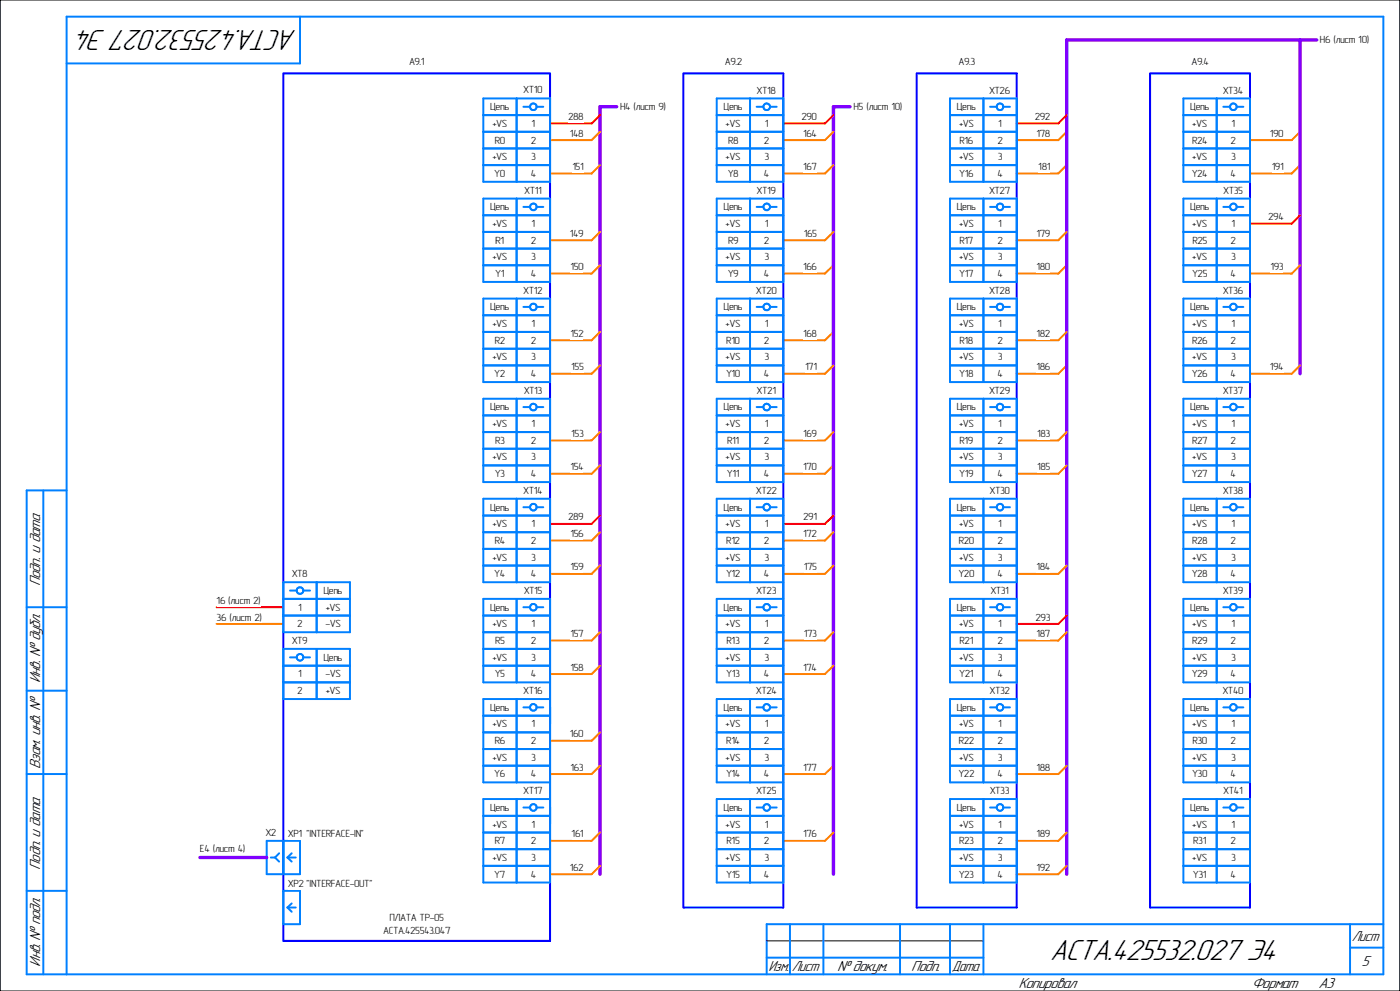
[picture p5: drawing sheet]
<svg xmlns="http://www.w3.org/2000/svg" width="420mm" height="297mm" viewBox="0 0 420 297" stroke-linecap="round" stroke-linejoin="round" font-family="sans-serif">
<path d="M-.1 0v297" fill="none" stroke="#000" stroke-width=".3"/>
<g fill="none" stroke="#0080ff" stroke-width=".59">
<path d="M145 29.5h20v25h-20zM145 34.5h20M145 39.5h20M155 29.5v25M157 32h2M161 32h2M215 29.5h20v25h-20zM215 34.5h20M215 39.5h20M225 29.5v25M227 32h2M231 32h2"/>
<path d="M285 34.5h20M285 29.5h20v25h-20zM285 39.5h20M295 29.5v25M297 32h2M301 32h2M355 34.5h20M355 29.5h20v25h-20zM355 39.5h20M365 29.5v25M367 32h2M371 32h2"/>
<path d="M145 59.5h20v25h-20zM145 44.5h20M145 49.5h20M155 59.5v25M215 59.5h20v25h-20zM215 44.5h20M215 49.5h20M225 59.5v25M285 59.5h20v25h-20zM285 44.5h20M285 49.5h20M295 59.5v25"/>
<path d="M355 59.5h20v25h-20zM355 44.5h20M355 49.5h20M365 59.5v25M145 64.5h20M145 69.5h20M145 74.5h20M145 79.5h20M157 62h2M161 62h2M215 64.5h20M215 69.5h20"/>
<path d="M215 74.5h20M215 79.5h20M227 62h2M231 62h2M285 64.5h20M285 69.5h20M285 74.5h20M285 79.5h20M297 62h2M301 62h2M355 64.5h20M355 69.5h20"/>
<path d="M355 74.5h20M355 79.5h20M367 62h2M371 62h2M145 89.5h20v25h-20zM145 94.5h20M145 99.5h20M155 89.5v25M157 92h2M161 92h2M215 89.5h20v25h-20zM215 94.5h20"/>
<path d="M215 99.5h20M225 89.5v25M227 92h2M231 92h2M285 94.5h20M285 89.5h20v25h-20zM285 99.5h20M295 89.5v25M297 92h2M301 92h2M355 94.5h20M355 89.5h20v25h-20z"/>
<path d="M355 99.5h20M365 89.5v25M367 92h2M371 92h2M145 119.5h20v25h-20zM145 104.5h20M145 109.5h20M155 119.5v25M215 119.5h20v25h-20zM215 104.5h20M215 109.5h20M225 119.5v25"/>
<path d="M285 119.5h20v25h-20zM285 104.5h20M285 109.5h20M295 119.5v25M355 119.5h20v25h-20zM355 104.5h20M355 109.5h20M365 119.5v25M145 124.5h20M145 129.5h20M145 134.5h20M145 139.5h20"/>
<path d="M157 122h2M161 122h2M215 124.5h20M215 129.5h20M215 134.5h20M215 139.5h20M227 122h2M231 122h2M285 124.5h20M285 129.5h20M285 134.5h20M285 139.5h20"/>
<path d="M297 122h2M301 122h2M355 124.5h20M355 129.5h20M355 134.5h20M355 139.5h20M367 122h2M371 122h2M145 149.5h20v25h-20zM145 154.5h20M145 159.5h20M155 149.5v25"/>
<path d="M157 152h2M161 152h2M215 154.5h20M215 159.5h20M225 149.5v25M227 152h2M231 152h2M285 154.5h20M285 149.5h20v25h-20zM285 159.5h20M295 149.5v25M297 152h2"/>
<path d="M301 152h2M355 154.5h20M355 149.5h20v25h-20zM355 159.5h20M365 149.5v25M367 152h2M371 152h2M85 174.5h20v15h-20zM85 179.5h20M87 177h2M91 177h2M95 174.5v15"/>
<path d="M145 164.5h20M145 169.5h20M155 179.5v25M215 164.5h20M215 169.5h20M225 179.5v25M235 174.5h-20v-25h20v115h-20v-25h20M235 179.5h-20v25h20M285 179.5h20v25h-20zM285 164.5h20M285 169.5h20M295 179.5v25"/>
<path d="M355 179.5h20v25h-20zM355 164.5h20M355 169.5h20M365 179.5v25M85 194.5h20v15h-20zM85 184.5h20M85 199.5h20M87 197h2M91 197h2M95 194.5v15M145 184.5h20M145 189.5h20"/>
<path d="M145 194.5h20M145 199.5h20M157 182h2M161 182h2M215 184.5h20M215 189.5h20M215 194.5h20M215 199.5h20M227 182h2M231 182h2M285 184.5h20M285 189.5h20"/>
<path d="M285 194.5h20M285 199.5h20M297 182h2M301 182h2M355 184.5h20M355 189.5h20M355 194.5h20M355 199.5h20M367 182h2M371 182h2M85 204.5h20M145 214.5h20"/>
<path d="M145 219.5h20M155 209.5v25M157 212h2M161 212h2M165 204.5h-20v-25h20v85h-20v-25h20M165 209.5h-20v25h20M215 214.5h20M215 219.5h20M225 209.5v25M227 212h2M231 212h2M235 209.5h-20v25h20"/>
<path d="M285 214.5h20M285 209.5h20v25h-20zM285 219.5h20M295 209.5v25M297 212h2M301 212h2M355 214.5h20M355 209.5h20v25h-20zM355 219.5h20M365 209.5v25M367 212h2M371 212h2"/>
<path d="M145 224.5h20M145 229.5h20M155 239.5v25M215 224.5h20M215 229.5h20M225 239.5v25M285 239.5h20v25h-20zM285 224.5h20M285 229.5h20M295 239.5v25M355 239.5h20v25h-20zM355 224.5h20"/>
<path d="M355 229.5h20M365 239.5v25M80 252h10v10h-10zM81.2 257h1.3M82.5 257l1.2 1.2M83.7 255.7l-1.2 1.3M85 252v10M86.2 257h2.5M86.2 257l1.3 1.2M87.5 255.7l-1.3 1.3M145 244.5h20M145 249.5h20"/>
<path d="M145 254.5h20M145 259.5h20M157 242h2M161 242h2M215 244.5h20M215 249.5h20M215 254.5h20M215 259.5h20M227 242h2M231 242h2M285 244.5h20M285 249.5h20"/>
<path d="M285 254.5h20M285 259.5h20M297 242h2M301 242h2M355 244.5h20M355 249.5h20M355 254.5h20M355 259.5h20M367 242h2M371 242h2M85 267h5v10h-5zM86.2 272l1.3 1.3"/>
<path d="M86.2 272h2.5M87.5 270.8l-1.3 1.2"/>
<circle cx="160" cy="32" r="1.01"/>
<circle cx="230" cy="32" r="1.01"/>
<circle cx="300" cy="32" r="1.01"/>
<circle cx="370" cy="32" r="1.01"/>
<circle cx="160" cy="62" r="1"/>
<circle cx="230" cy="62" r="1"/>
<circle cx="300" cy="62" r="1"/>
<circle cx="370" cy="62" r="1"/>
<circle cx="160" cy="92" r="1.01"/>
<circle cx="230" cy="92" r="1.01"/>
<circle cx="300" cy="92" r="1.01"/>
<circle cx="370" cy="92" r="1.01"/>
<circle cx="160" cy="122" r="1.01"/>
<circle cx="230" cy="122" r="1.01"/>
<circle cx="300" cy="122" r="1.01"/>
<circle cx="370" cy="122" r="1.01"/>
<circle cx="160" cy="152" r="1"/>
<circle cx="230" cy="152" r="1"/>
<circle cx="300" cy="152" r="1"/>
<circle cx="370" cy="152" r="1"/>
<circle cx="90" cy="177" r="1.01"/>
<circle cx="90" cy="197" r="1"/>
<circle cx="160" cy="182" r="1.01"/>
<circle cx="230" cy="182" r="1.01"/>
<circle cx="300" cy="182" r="1.01"/>
<circle cx="370" cy="182" r="1.01"/>
<circle cx="160" cy="212" r="1.01"/>
<circle cx="230" cy="212" r="1.01"/>
<circle cx="300" cy="212" r="1.01"/>
<circle cx="370" cy="212" r="1.01"/>
<circle cx="160" cy="242" r="1"/>
<circle cx="230" cy="242" r="1"/>
<circle cx="300" cy="242" r="1"/>
<circle cx="370" cy="242" r="1"/>
</g>
<path d="M390 12v100M395 12h-75v250M185 32h-5v230M255 32h-5v230M60 257h20" fill="none" stroke="#8000ff" stroke-width="1"/>
<path d="M180 34.5l-2.5 2.5h-12.5M250 34.5l-2.5 2.5h-12.5M320 34.5l-2.5 2.5h-12.5M390 64.5l-2.5 2.5h-12.5M180 154.5l-2.5 2.5h-12.5M250 154.5l-2.5 2.5h-12.5M65 182h20M320 184.5l-2.5 2.5h-12.5" fill="none" stroke="#f00" stroke-width=".59"/>
<g fill="none" stroke="#ff8000" stroke-width=".59">
<path d="M180 39.5l-2.5 2.5h-12.5M250 39.5l-2.5 2.5h-12.5M320 39.5l-2.5 2.5h-12.5M390 39.5l-2.5 2.5h-12.5M180 49.5l-2.5 2.5h-12.5M250 49.5l-2.5 2.5h-12.5M320 49.5l-2.5 2.5h-12.5M390 49.5l-2.5 2.5h-12.5M180 79.5l-2.5 2.5h-12.5M180 69.5l-2.5 2.5h-12.5M250 79.5l-2.5 2.5h-12.5M250 69.5l-2.5 2.5h-12.5"/>
<path d="M320 79.5l-2.5 2.5h-12.5M320 69.5l-2.5 2.5h-12.5M390 79.5l-2.5 2.5h-12.5M180 99.5l-2.5 2.5h-12.5M250 99.5l-2.5 2.5h-12.5M320 99.5l-2.5 2.5h-12.5M180 109.5l-2.5 2.5h-12.5M250 109.5l-2.5 2.5h-12.5M320 109.5l-2.5 2.5h-12.5M390 109.5l-2.5 2.5h-12.5M180 139.5l-2.5 2.5h-12.5M180 129.5l-2.5 2.5h-12.5"/>
<path d="M250 139.5l-2.5 2.5h-12.5M250 129.5l-2.5 2.5h-12.5M320 139.5l-2.5 2.5h-12.5M320 129.5l-2.5 2.5h-12.5M180 159.5l-2.5 2.5h-12.5M250 159.5l-2.5 2.5h-12.5M180 169.5l-2.5 2.5h-12.5M250 169.5l-2.5 2.5h-12.5M320 169.5l-2.5 2.5h-12.5M65 187h20M180 189.5l-2.5 2.5h-12.5M180 199.5l-2.5 2.5h-12.5"/>
<path d="M250 199.5l-2.5 2.5h-12.5M250 189.5l-2.5 2.5h-12.5M320 189.5l-2.5 2.5h-12.5M180 219.5l-2.5 2.5h-12.5M180 229.5l-2.5 2.5h-12.5M250 229.5l-2.5 2.5h-12.5M320 229.5l-2.5 2.5h-12.5M180 249.5l-2.5 2.5h-12.5M180 259.5l-2.5 2.5h-12.5M250 249.5l-2.5 2.5h-12.5M320 249.5l-2.5 2.5h-12.5M320 259.5l-2.5 2.5h-12.5"/>
</g>
<path d="M85 22h80v260h-80zM205 22h30v250h-30zM275 22h30v250h-30zM345 22h30v250h-30z" fill="none" stroke="#00f" stroke-width=".59"/>
<g fill="#fff">
<path d="M217.5 17.1h5v3.1h-5z"/>
<path d="M122.7 17.1h4.6v3.1h-4.6z"/>
<path d="M287.6 17.1h4.8v3.1h-4.8z"/>
<path d="M357.5 17.1h5v3.1h-5z"/>
<path d="M60 253.2h13.5v3h-13.5z"/>
<path d="M79.6 247.7h3.4v3.5h-3.4z"/>
<path d="M65 178.6h13.1v3.1h-13.1z"/>
<path d="M65 183.6h13.5v3h-13.5z"/>
<path d="M170.4 33.7h4.6v3h-4.6z"/>
<path d="M171 38.7h4v3h-4z"/>
<path d="M186 30.6h13.7v3.1h-13.7z"/>
<path d="M241 78.6h4v3.1h-4z"/>
<path d="M241 98.6h4v3h-4z"/>
<path d="M241 138.6h4v3h-4z"/>
<path d="M256.1 30.6h14.5v3.1h-14.5z"/>
<path d="M241 228.6h4v3h-4z"/>
<path d="M311 38.7h4v3h-4z"/>
<path d="M311.5 48.6h3.5v3h-3.5z"/>
<path d="M311 78.6h4v3.1h-4z"/>
<path d="M311 108.6h4v3h-4z"/>
<path d="M241 198.6h4v3h-4z"/>
<path d="M241.2 168.6h3.8v3.1h-3.8z"/>
<path d="M241 248.6h4v3h-4z"/>
<path d="M381.5 48.6h3.5v3h-3.5z"/>
<path d="M381 38.7h4v3h-4z"/>
<path d="M381.2 78.6h3.8v3.1h-3.8z"/>
<path d="M381 108.6h4v3h-4z"/>
<path d="M311 168.6h4v3.1h-4z"/>
<path d="M311 188.6h4v3h-4z"/>
<path d="M311 228.6h4v3h-4z"/>
<path d="M311 248.6h4v3h-4z"/>
<path d="M311 258.6h4v3.1h-4z"/>
<path d="M171.7 48.6h3.3v3h-3.3z"/>
<path d="M171 68.6h4v3h-4z"/>
<path d="M171.2 78.6h3.8v3.1h-3.8z"/>
<path d="M171.2 98.6h3.8v3h-3.8z"/>
<path d="M171.4 108.6h3.6v3h-3.6z"/>
<path d="M171.4 128.7h3.6v3h-3.6z"/>
<path d="M171.2 138.6h3.8v3h-3.8z"/>
<path d="M171.2 158.6h3.8v3h-3.8z"/>
<path d="M171.2 168.6h3.8v3.1h-3.8z"/>
<path d="M171.2 188.6h3.8v3h-3.8z"/>
<path d="M171.2 198.6h3.8v3h-3.8z"/>
<path d="M171 218.7h4v3h-4z"/>
<path d="M171.2 228.6h3.8v3h-3.8z"/>
<path d="M171.5 248.6h3.5v3h-3.5z"/>
<path d="M171 258.6h4v3.1h-4z"/>
<path d="M241.2 68.6h3.8v3h-3.8z"/>
<path d="M241 48.6h4v3h-4z"/>
<path d="M241 38.7h4v3h-4z"/>
<path d="M241.5 108.6h3.5v3h-3.5z"/>
<path d="M241 128.7h4v3h-4z"/>
<path d="M241 158.6h4v3h-4z"/>
<path d="M241.2 188.6h3.8v3h-3.8z"/>
<path d="M311 68.6h4v3h-4z"/>
<path d="M311 98.6h4v3h-4z"/>
<path d="M311.1 128.7h3.9v3h-3.9z"/>
<path d="M311.1 138.6h3.9v3h-3.9z"/>
<path d="M396 10.6h14.7v3h-14.7z"/>
<path d="M227 25.2h6v3.6h-6z"/>
<path d="M227 55.2h6v3.6h-6z"/>
<path d="M226.7 85.2h6.6v3.6h-6.6z"/>
<path d="M227 115.2h6v3.6h-6z"/>
<path d="M226.7 145.2h6.6v3.6h-6.6z"/>
<path d="M226.8 175.2h6.4v3.6h-6.4z"/>
<path d="M226.7 205.2h6.6v3.6h-6.6z"/>
<path d="M226.8 235.2h6.4v3.6h-6.4z"/>
<path d="M217 240.2h6v3.6h-6z"/>
<path d="M217.7 245.2h4.6v3.6h-4.6z"/>
<path d="M218 250.2h4v3.6h-4z"/>
<path d="M229.5 245.2h1v3.6h-1z"/>
<path d="M229.2 250.2h1.6v3.6h-1.6z"/>
<path d="M229.3 255.2h1.4v3.6h-1.4z"/>
<path d="M229.2 260.2h1.6v3.6h-1.6z"/>
<path d="M217.9 260.2h4.2v3.6h-4.2z"/>
<path d="M217.7 255.2h4.6v3.6h-4.6z"/>
<path d="M217 210.2h6v3.6h-6z"/>
<path d="M217.7 215.2h4.6v3.6h-4.6z"/>
<path d="M217.9 220.2h4.2v3.6h-4.2z"/>
<path d="M229.5 215.2h1v3.6h-1z"/>
<path d="M229.2 220.2h1.6v3.6h-1.6z"/>
<path d="M229.3 225.2h1.4v3.6h-1.4z"/>
<path d="M229.2 230.2h1.6v3.6h-1.6z"/>
<path d="M217.8 230.2h4.4v3.6h-4.4z"/>
<path d="M217.7 225.2h4.6v3.6h-4.6z"/>
<path d="M217 180.2h6v3.6h-6z"/>
<path d="M217.7 185.2h4.6v3.6h-4.6z"/>
<path d="M218 190.2h4v3.6h-4z"/>
<path d="M229.5 185.2h1v3.6h-1z"/>
<path d="M229.2 190.2h1.6v3.6h-1.6z"/>
<path d="M229.3 195.2h1.4v3.6h-1.4z"/>
<path d="M229.2 200.2h1.6v3.6h-1.6z"/>
<path d="M217.9 200.2h4.2v3.6h-4.2z"/>
<path d="M217.7 195.2h4.6v3.6h-4.6z"/>
<path d="M217 150.2h6v3.6h-6z"/>
<path d="M217.7 155.2h4.6v3.6h-4.6z"/>
<path d="M217.9 160.2h4.2v3.6h-4.2z"/>
<path d="M229.5 155.2h1v3.6h-1z"/>
<path d="M229.2 160.2h1.6v3.6h-1.6z"/>
<path d="M229.3 165.2h1.4v3.6h-1.4z"/>
<path d="M229.2 170.2h1.6v3.6h-1.6z"/>
<path d="M217.8 170.2h4.4v3.6h-4.4z"/>
<path d="M217.7 165.2h4.6v3.6h-4.6z"/>
<path d="M217 120.2h6v3.6h-6z"/>
<path d="M217.7 125.2h4.6v3.6h-4.6z"/>
<path d="M218.1 130.2h3.8v3.6h-3.8z"/>
<path d="M229.5 125.2h1v3.6h-1z"/>
<path d="M229.2 130.2h1.6v3.6h-1.6z"/>
<path d="M229.3 135.2h1.4v3.6h-1.4z"/>
<path d="M229.2 140.2h1.6v3.6h-1.6z"/>
<path d="M218.1 140.2h3.9v3.6h-3.9z"/>
<path d="M217.7 135.2h4.6v3.6h-4.6z"/>
<path d="M217 90.2h6v3.6h-6z"/>
<path d="M217.7 95.2h4.6v3.6h-4.6z"/>
<path d="M217.9 100.2h4.2v3.6h-4.2z"/>
<path d="M229.5 95.2h1v3.6h-1z"/>
<path d="M229.2 100.2h1.6v3.6h-1.6z"/>
<path d="M229.3 105.2h1.4v3.6h-1.4z"/>
<path d="M229.2 110.2h1.6v3.6h-1.6z"/>
<path d="M217.8 110.2h4.4v3.6h-4.4z"/>
<path d="M217.7 105.2h4.6v3.6h-4.6z"/>
<path d="M217 60.2h6v3.6h-6z"/>
<path d="M217.7 65.2h4.6v3.6h-4.6z"/>
<path d="M218.4 70.2h3.2v3.6h-3.2z"/>
<path d="M229.5 65.2h1v3.6h-1z"/>
<path d="M229.2 70.2h1.6v3.6h-1.6z"/>
<path d="M229.3 75.2h1.4v3.6h-1.4z"/>
<path d="M229.2 80.2h1.6v3.6h-1.6z"/>
<path d="M218.3 80.2h3.4v3.6h-3.4z"/>
<path d="M217.7 75.2h4.6v3.6h-4.6z"/>
<path d="M217 30.2h6v3.6h-6z"/>
<path d="M217.7 35.2h4.6v3.6h-4.6z"/>
<path d="M218.4 40.2h3.2v3.6h-3.2z"/>
<path d="M229.5 35.2h1v3.6h-1z"/>
<path d="M229.2 40.2h1.6v3.6h-1.6z"/>
<path d="M229.3 45.2h1.4v3.6h-1.4z"/>
<path d="M229.2 50.2h1.6v3.6h-1.6z"/>
<path d="M218.3 50.2h3.4v3.6h-3.4z"/>
<path d="M217.7 45.2h4.6v3.6h-4.6z"/>
<path d="M116.9 273.6h16.2v3h-16.2z"/>
<path d="M115 277.7h20v3h-20z"/>
<path d="M157 25.2h6v3.5h-6z"/>
<path d="M157.3 55.2h5.4v3.6h-5.4z"/>
<path d="M157 85.2h6v3.6h-6z"/>
<path d="M157.1 115.2h5.8v3.6h-5.8z"/>
<path d="M157 145.2h6v3.6h-6z"/>
<path d="M157 235.2h6v3.6h-6z"/>
<path d="M157 205.2h6v3.6h-6z"/>
<path d="M157.1 175.2h5.8v3.6h-5.8z"/>
<path d="M147 240.2h6v3.6h-6z"/>
<path d="M147.7 245.2h4.6v3.6h-4.6z"/>
<path d="M148.4 250.2h3.2v3.6h-3.2z"/>
<path d="M159.5 245.2h1v3.6h-1z"/>
<path d="M159.2 250.2h1.6v3.6h-1.6z"/>
<path d="M159.3 255.2h1.4v3.6h-1.4z"/>
<path d="M159.2 260.2h1.6v3.6h-1.6z"/>
<path d="M148.3 260.2h3.4v3.6h-3.4z"/>
<path d="M147.7 255.2h4.6v3.6h-4.6z"/>
<path d="M147 210.2h6v3.6h-6z"/>
<path d="M147.7 215.2h4.6v3.6h-4.6z"/>
<path d="M148.4 220.2h3.2v3.6h-3.2z"/>
<path d="M159.5 215.2h1v3.6h-1z"/>
<path d="M159.2 220.2h1.6v3.6h-1.6z"/>
<path d="M159.3 225.2h1.4v3.6h-1.4z"/>
<path d="M159.2 230.2h1.6v3.6h-1.6z"/>
<path d="M148.3 230.2h3.4v3.6h-3.4z"/>
<path d="M147.7 225.2h4.6v3.6h-4.6z"/>
<path d="M147 180.2h6v3.6h-6z"/>
<path d="M147.7 185.2h4.6v3.6h-4.6z"/>
<path d="M148.5 190.2h3v3.6h-3z"/>
<path d="M159.5 185.2h1v3.6h-1z"/>
<path d="M159.2 190.2h1.6v3.6h-1.6z"/>
<path d="M159.3 195.2h1.4v3.6h-1.4z"/>
<path d="M159.2 200.2h1.6v3.6h-1.6z"/>
<path d="M148.4 200.2h3.2v3.6h-3.2z"/>
<path d="M147.7 195.2h4.6v3.6h-4.6z"/>
<path d="M147 150.2h6v3.6h-6z"/>
<path d="M147.7 155.2h4.6v3.6h-4.6z"/>
<path d="M148.4 160.2h3.2v3.6h-3.2z"/>
<path d="M159.5 155.2h1v3.6h-1z"/>
<path d="M159.2 160.2h1.6v3.6h-1.6z"/>
<path d="M159.3 165.2h1.4v3.6h-1.4z"/>
<path d="M159.2 170.2h1.6v3.6h-1.6z"/>
<path d="M148.3 170.2h3.4v3.6h-3.4z"/>
<path d="M147.7 165.2h4.6v3.6h-4.6z"/>
<path d="M147 120.2h6v3.6h-6z"/>
<path d="M147.7 125.2h4.6v3.6h-4.6z"/>
<path d="M148.5 130.2h3v3.6h-3z"/>
<path d="M159.5 125.2h1v3.6h-1z"/>
<path d="M159.2 130.2h1.6v3.6h-1.6z"/>
<path d="M159.3 135.2h1.4v3.6h-1.4z"/>
<path d="M159.2 140.2h1.6v3.6h-1.6z"/>
<path d="M148.4 140.2h3.2v3.6h-3.2z"/>
<path d="M147.7 135.2h4.6v3.6h-4.6z"/>
<path d="M147 90.2h6v3.6h-6z"/>
<path d="M147.7 95.2h4.6v3.6h-4.6z"/>
<path d="M148.4 100.2h3.2v3.6h-3.2z"/>
<path d="M159.5 95.2h1v3.6h-1z"/>
<path d="M159.2 100.2h1.6v3.6h-1.6z"/>
<path d="M159.3 105.2h1.4v3.6h-1.4z"/>
<path d="M159.2 110.2h1.6v3.6h-1.6z"/>
<path d="M148.3 110.2h3.4v3.6h-3.4z"/>
<path d="M147.7 105.2h4.6v3.6h-4.6z"/>
<path d="M147 60.2h6v3.6h-6z"/>
<path d="M147.7 65.2h4.6v3.6h-4.6z"/>
<path d="M148.7 70.2h2.6v3.6h-2.6z"/>
<path d="M159.5 65.2h1v3.6h-1z"/>
<path d="M159.2 70.2h1.6v3.6h-1.6z"/>
<path d="M159.3 75.2h1.4v3.6h-1.4z"/>
<path d="M159.2 80.2h1.6v3.6h-1.6z"/>
<path d="M148.6 80.2h2.8v3.6h-2.8z"/>
<path d="M147.7 75.2h4.6v3.6h-4.6z"/>
<path d="M147 30.2h6v3.6h-6z"/>
<path d="M147.7 35.2h4.6v3.6h-4.6z"/>
<path d="M148.4 40.2h3.2v3.6h-3.2z"/>
<path d="M159.5 35.2h1v3.6h-1z"/>
<path d="M159.2 40.2h1.6v3.6h-1.6z"/>
<path d="M159.3 45.2h1.4v3.6h-1.4z"/>
<path d="M159.2 50.2h1.6v3.6h-1.6z"/>
<path d="M148.3 50.2h3.4v3.6h-3.4z"/>
<path d="M147.7 45.2h4.6v3.6h-4.6z"/>
<path d="M86.4 248.6h4.2v3h-4.2z"/>
<path d="M87.5 170.2h5v3.6h-5z"/>
<path d="M87.5 190.2h5v3.6h-5z"/>
<path d="M97 175.2h6v3.6h-6z"/>
<path d="M97.7 180.2h4.6v3.6h-4.6z"/>
<path d="M97.6 185.2h4.8v3.6h-4.8z"/>
<path d="M89.2 185.2h1.6v3.6h-1.6z"/>
<path d="M89.5 180.2h1v3.6h-1z"/>
<path d="M97 195.2h6v3.6h-6z"/>
<path d="M97.6 200.2h4.8v3.6h-4.8z"/>
<path d="M97.7 205.2h4.6v3.6h-4.6z"/>
<path d="M89.2 205.2h1.6v3.6h-1.6z"/>
<path d="M89.5 200.2h1v3.6h-1z"/>
<path d="M92 263.7h19.6v3h-19.6z"/>
<path d="M86.4 263.7h4.7v3h-4.7z"/>
<path d="M92 248.6h17.1v3h-17.1z"/>
<path d="M357 30.2h6v3.6h-6z"/>
<path d="M357.7 35.2h4.6v3.6h-4.6z"/>
<path d="M357.6 40.2h4.8v3.6h-4.8z"/>
<path d="M369.5 35.2h1v3.6h-1z"/>
<path d="M369.2 40.2h1.6v3.6h-1.6z"/>
<path d="M369.3 45.2h1.4v3.6h-1.4z"/>
<path d="M369.2 50.2h1.6v3.6h-1.6z"/>
<path d="M357.5 50.2h5v3.6h-5z"/>
<path d="M357.7 45.2h4.6v3.6h-4.6z"/>
<path d="M357 60.2h6v3.6h-6z"/>
<path d="M357.7 65.2h4.6v3.6h-4.6z"/>
<path d="M357.7 70.2h4.6v3.6h-4.6z"/>
<path d="M369.5 65.2h1v3.6h-1z"/>
<path d="M369.2 70.2h1.6v3.6h-1.6z"/>
<path d="M369.3 75.2h1.4v3.6h-1.4z"/>
<path d="M369.2 80.2h1.6v3.6h-1.6z"/>
<path d="M357.6 80.2h4.8v3.6h-4.8z"/>
<path d="M357.7 75.2h4.6v3.6h-4.6z"/>
<path d="M357 90.2h6v3.6h-6z"/>
<path d="M357.7 95.2h4.6v3.6h-4.6z"/>
<path d="M357.6 100.2h4.8v3.6h-4.8z"/>
<path d="M369.5 95.2h1v3.6h-1z"/>
<path d="M369.2 100.2h1.6v3.6h-1.6z"/>
<path d="M369.3 105.2h1.4v3.6h-1.4z"/>
<path d="M369.2 110.2h1.6v3.6h-1.6z"/>
<path d="M357.5 110.2h5v3.6h-5z"/>
<path d="M357.7 105.2h4.6v3.6h-4.6z"/>
<path d="M357 120.2h6v3.6h-6z"/>
<path d="M357.7 125.2h4.6v3.6h-4.6z"/>
<path d="M357.6 130.2h4.8v3.6h-4.8z"/>
<path d="M369.5 125.2h1v3.6h-1z"/>
<path d="M369.2 130.2h1.6v3.6h-1.6z"/>
<path d="M369.3 135.2h1.4v3.6h-1.4z"/>
<path d="M369.2 140.2h1.6v3.6h-1.6z"/>
<path d="M357.5 140.2h5v3.6h-5z"/>
<path d="M357.7 135.2h4.6v3.6h-4.6z"/>
<path d="M357 150.2h6v3.6h-6z"/>
<path d="M357.7 155.2h4.6v3.6h-4.6z"/>
<path d="M357.6 160.2h4.8v3.6h-4.8z"/>
<path d="M369.5 155.2h1v3.6h-1z"/>
<path d="M369.2 160.2h1.6v3.6h-1.6z"/>
<path d="M369.3 165.2h1.4v3.6h-1.4z"/>
<path d="M369.2 170.2h1.6v3.6h-1.6z"/>
<path d="M357.5 170.2h5v3.6h-5z"/>
<path d="M357.7 165.2h4.6v3.6h-4.6z"/>
<path d="M357 180.2h6v3.6h-6z"/>
<path d="M357.7 185.2h4.6v3.6h-4.6z"/>
<path d="M357.6 190.2h4.8v3.6h-4.8z"/>
<path d="M369.5 185.2h1v3.6h-1z"/>
<path d="M369.2 190.2h1.6v3.6h-1.6z"/>
<path d="M369.3 195.2h1.4v3.6h-1.4z"/>
<path d="M369.2 200.2h1.6v3.6h-1.6z"/>
<path d="M357.5 200.2h5v3.6h-5z"/>
<path d="M357.7 195.2h4.6v3.6h-4.6z"/>
<path d="M357 210.2h6v3.6h-6z"/>
<path d="M357.7 215.2h4.6v3.6h-4.6z"/>
<path d="M357.7 220.2h4.6v3.6h-4.6z"/>
<path d="M369.5 215.2h1v3.6h-1z"/>
<path d="M369.2 220.2h1.6v3.6h-1.6z"/>
<path d="M369.3 225.2h1.4v3.6h-1.4z"/>
<path d="M369.2 230.2h1.6v3.6h-1.6z"/>
<path d="M357.6 230.2h4.8v3.6h-4.8z"/>
<path d="M357.7 225.2h4.6v3.6h-4.6z"/>
<path d="M357 240.2h6v3.6h-6z"/>
<path d="M357.7 245.2h4.6v3.6h-4.6z"/>
<path d="M358 250.2h4v3.6h-4z"/>
<path d="M369.5 245.2h1v3.6h-1z"/>
<path d="M369.2 250.2h1.6v3.6h-1.6z"/>
<path d="M369.3 255.2h1.4v3.6h-1.4z"/>
<path d="M369.2 260.2h1.6v3.6h-1.6z"/>
<path d="M357.9 260.2h4.2v3.6h-4.2z"/>
<path d="M357.7 255.2h4.6v3.6h-4.6z"/>
<path d="M366.8 25.2h6.4v3.6h-6.4z"/>
<path d="M366.9 55.2h6.2v3.6h-6.2z"/>
<path d="M366.8 85.2h6.4v3.6h-6.4z"/>
<path d="M366.8 115.2h6.4v3.6h-6.4z"/>
<path d="M366.8 145.2h6.4v3.6h-6.4z"/>
<path d="M366.8 175.2h6.4v3.6h-6.4z"/>
<path d="M366.7 205.2h6.6v3.6h-6.6z"/>
<path d="M367 235.2h6v3.6h-6z"/>
<path d="M287 30.2h6v3.6h-6z"/>
<path d="M287.7 35.2h4.6v3.6h-4.6z"/>
<path d="M287.9 40.2h4.2v3.6h-4.2z"/>
<path d="M299.5 35.2h1v3.6h-1z"/>
<path d="M299.2 40.2h1.6v3.6h-1.6z"/>
<path d="M299.3 45.2h1.4v3.6h-1.4z"/>
<path d="M299.2 50.2h1.6v3.6h-1.6z"/>
<path d="M287.8 50.2h4.4v3.6h-4.4z"/>
<path d="M287.7 45.2h4.6v3.6h-4.6z"/>
<path d="M287 60.2h6v3.6h-6z"/>
<path d="M287.7 65.2h4.6v3.6h-4.6z"/>
<path d="M287.9 70.2h4.2v3.6h-4.2z"/>
<path d="M299.5 65.2h1v3.6h-1z"/>
<path d="M299.2 70.2h1.6v3.6h-1.6z"/>
<path d="M299.3 75.2h1.4v3.6h-1.4z"/>
<path d="M299.2 80.2h1.6v3.6h-1.6z"/>
<path d="M287.8 80.2h4.4v3.6h-4.4z"/>
<path d="M287.7 75.2h4.6v3.6h-4.6z"/>
<path d="M287 90.2h6v3.6h-6z"/>
<path d="M287.7 95.2h4.6v3.6h-4.6z"/>
<path d="M287.9 100.2h4.2v3.6h-4.2z"/>
<path d="M299.5 95.2h1v3.6h-1z"/>
<path d="M299.2 100.2h1.6v3.6h-1.6z"/>
<path d="M299.3 105.2h1.4v3.6h-1.4z"/>
<path d="M299.2 110.2h1.6v3.6h-1.6z"/>
<path d="M287.8 110.2h4.4v3.6h-4.4z"/>
<path d="M287.7 105.2h4.6v3.6h-4.6z"/>
<path d="M287 120.2h6v3.6h-6z"/>
<path d="M287.7 125.2h4.6v3.6h-4.6z"/>
<path d="M287.9 130.2h4.2v3.6h-4.2z"/>
<path d="M299.5 125.2h1v3.6h-1z"/>
<path d="M299.2 130.2h1.6v3.6h-1.6z"/>
<path d="M299.3 135.2h1.4v3.6h-1.4z"/>
<path d="M299.2 140.2h1.6v3.6h-1.6z"/>
<path d="M287.8 140.2h4.4v3.6h-4.4z"/>
<path d="M287.7 135.2h4.6v3.6h-4.6z"/>
<path d="M287 150.2h6v3.6h-6z"/>
<path d="M287.7 155.2h4.6v3.6h-4.6z"/>
<path d="M287.6 160.2h4.8v3.6h-4.8z"/>
<path d="M299.5 155.2h1v3.6h-1z"/>
<path d="M299.2 160.2h1.6v3.6h-1.6z"/>
<path d="M299.3 165.2h1.4v3.6h-1.4z"/>
<path d="M299.2 170.2h1.6v3.6h-1.6z"/>
<path d="M287.5 170.2h5v3.6h-5z"/>
<path d="M287.7 165.2h4.6v3.6h-4.6z"/>
<path d="M287 180.2h6v3.6h-6z"/>
<path d="M287.7 185.2h4.6v3.6h-4.6z"/>
<path d="M287.9 190.2h4.2v3.6h-4.2z"/>
<path d="M299.5 185.2h1v3.6h-1z"/>
<path d="M299.2 190.2h1.6v3.6h-1.6z"/>
<path d="M299.3 195.2h1.4v3.6h-1.4z"/>
<path d="M299.2 200.2h1.6v3.6h-1.6z"/>
<path d="M287.8 200.2h4.4v3.6h-4.4z"/>
<path d="M287.7 195.2h4.6v3.6h-4.6z"/>
<path d="M287 210.2h6v3.6h-6z"/>
<path d="M287.7 215.2h4.6v3.6h-4.6z"/>
<path d="M287.6 220.2h4.8v3.6h-4.8z"/>
<path d="M299.5 215.2h1v3.6h-1z"/>
<path d="M299.2 220.2h1.6v3.6h-1.6z"/>
<path d="M299.3 225.2h1.4v3.6h-1.4z"/>
<path d="M299.2 230.2h1.6v3.6h-1.6z"/>
<path d="M287.5 230.2h5v3.6h-5z"/>
<path d="M287.7 225.2h4.6v3.6h-4.6z"/>
<path d="M287 240.2h6v3.6h-6z"/>
<path d="M287.7 245.2h4.6v3.6h-4.6z"/>
<path d="M287.7 250.2h4.6v3.6h-4.6z"/>
<path d="M299.5 245.2h1v3.6h-1z"/>
<path d="M299.2 250.2h1.6v3.6h-1.6z"/>
<path d="M299.3 255.2h1.4v3.6h-1.4z"/>
<path d="M299.2 260.2h1.6v3.6h-1.6z"/>
<path d="M287.6 260.2h4.8v3.6h-4.8z"/>
<path d="M287.7 255.2h4.6v3.6h-4.6z"/>
<path d="M296.7 25.2h6.6v3.6h-6.6z"/>
<path d="M296.7 55.2h6.6v3.6h-6.6z"/>
<path d="M296.7 85.2h6.6v3.6h-6.6z"/>
<path d="M296.7 115.2h6.6v3.6h-6.6z"/>
<path d="M296.8 145.2h6.4v3.6h-6.4z"/>
<path d="M297.1 175.2h5.8v3.6h-5.8z"/>
<path d="M296.8 205.2h6.4v3.6h-6.4z"/>
<path d="M296.9 235.2h6.2v3.6h-6.2z"/>
</g>
<path d="M420 0v297M420 0h-420v297h420M230 282h65" fill="none" stroke="#000" stroke-width=".3"/>
<g fill="none" stroke="#0080ff" stroke-width=".59">
<path d="M90 5v14h-70M13 147v145M20 147h-12v145h407v-287h-395v287M8 182h12M8 207h12M8 232h12M8 267h12M237 277v15M247 277v15M270 277v15M285 277v15M295 277v15"/>
<path d="M405 277v15M415 277h-185v15M230 287h65M405 284h10"/>
</g>
<g font-size="9.3">
<text x="88.9" y="8.9" transform="rotate(-180 88.9 8.9)">АСТА.425532.027 Э4</text>
<text x="315" y="287.6">АСТА.425532.027 Э4</text>
</g>
<g font-size="4.7">
<text x="12.1" y="175.6" transform="rotate(-90 12.1 175.6)">Подп. и дата</text>
<text x="12.1" y="204.7" transform="rotate(-90 12.1 204.7)">Инв. № дубл.</text>
<text x="12.1" y="230.4" transform="rotate(-90 12.1 230.4)">Взам. инв. №</text>
<text x="12.1" y="260.6" transform="rotate(-90 12.1 260.6)">Подп. и дата</text>
<text x="405.6" y="282.1">Лист</text>
<text x="12.1" y="289.7" transform="rotate(-90 12.1 289.7)">Инв. № подл.</text>
<text x="230.6" y="291">Изм. Лист</text>
<text x="251.1" y="291">№ докум.</text>
<text x="273.4" y="291">Подп.</text>
<text x="285.6" y="291">Дата</text>
<text x="408.4" y="289.6">5</text>
<text x="305.5" y="296">Копировал</text>
<text x="375.5" y="296">Формат</text>
<text x="395.5" y="296">A3</text>
</g>
<g font-size="3.1">
<text x="396" y="13">H6 (лист 10)</text>
<text x="122.7" y="19.5">А9.1</text>
<text x="217.5" y="19.5">А9.2</text>
<text x="287.6" y="19.5">А9.3</text>
<text x="357.4" y="19.5">А9.4</text>
<text x="157" y="28">XT10</text>
<text x="227" y="28">XT18</text>
<text x="296.7" y="28">XT26</text>
<text x="366.8" y="28">XT34</text>
<text x="147" y="33">Цепь</text>
<text x="170.4" y="36">288</text>
<text x="186" y="33">H4 (лист 9)</text>
<text x="217" y="33">Цепь</text>
<text x="240.5" y="36">290</text>
<text x="256.1" y="33">H5 (лист 10)</text>
<text x="287" y="33">Цепь</text>
<text x="310.4" y="36">292</text>
<text x="357" y="33">Цепь</text>
<text x="147.7" y="38">+VS</text>
<text x="159.5" y="38">1</text>
<text x="171" y="41">148</text>
<text x="217.7" y="38">+VS</text>
<text x="229.5" y="38">1</text>
<text x="241" y="41">164</text>
<text x="287.7" y="38">+VS</text>
<text x="299.5" y="38">1</text>
<text x="311" y="41">178</text>
<text x="357.7" y="38">+VS</text>
<text x="369.5" y="38">1</text>
<text x="381" y="41">190</text>
<text x="148.4" y="43">R0</text>
<text x="159.2" y="43">2</text>
<text x="218.4" y="43">R8</text>
<text x="229.2" y="43">2</text>
<text x="287.9" y="43">R16</text>
<text x="299.2" y="43">2</text>
<text x="357.6" y="43">R24</text>
<text x="369.2" y="43">2</text>
<text x="147.7" y="48">+VS</text>
<text x="148.3" y="53">Y0</text>
<text x="159.2" y="53">4</text>
<text x="159.3" y="48">3</text>
<text x="171.7" y="51">151</text>
<text x="217.7" y="48">+VS</text>
<text x="218.3" y="53">Y8</text>
<text x="229.2" y="53">4</text>
<text x="229.3" y="48">3</text>
<text x="241" y="51">167</text>
<text x="287.7" y="48">+VS</text>
<text x="287.8" y="53">Y16</text>
<text x="299.2" y="53">4</text>
<text x="299.3" y="48">3</text>
<text x="311.5" y="51">181</text>
<text x="357.5" y="53">Y24</text>
<text x="357.7" y="48">+VS</text>
<text x="369.2" y="53">4</text>
<text x="369.3" y="48">3</text>
<text x="381.5" y="51">191</text>
<text x="157.3" y="58">XT11</text>
<text x="227" y="58">XT19</text>
<text x="296.7" y="58">XT27</text>
<text x="366.9" y="58">XT35</text>
<text x="147" y="63">Цепь</text>
<text x="217" y="63">Цепь</text>
<text x="287" y="63">Цепь</text>
<text x="357" y="63">Цепь</text>
<text x="380.4" y="66">294</text>
<text x="147.7" y="68">+VS</text>
<text x="159.5" y="68">1</text>
<text x="171" y="71">149</text>
<text x="217.7" y="68">+VS</text>
<text x="229.5" y="68">1</text>
<text x="241.2" y="71">165</text>
<text x="287.7" y="68">+VS</text>
<text x="299.5" y="68">1</text>
<text x="311" y="71">179</text>
<text x="357.7" y="68">+VS</text>
<text x="369.5" y="68">1</text>
<text x="148.7" y="73">R1</text>
<text x="159.2" y="73">2</text>
<text x="218.4" y="73">R9</text>
<text x="229.2" y="73">2</text>
<text x="287.9" y="73">R17</text>
<text x="299.2" y="73">2</text>
<text x="357.7" y="73">R25</text>
<text x="369.2" y="73">2</text>
<text x="147.7" y="78">+VS</text>
<text x="148.6" y="83">Y1</text>
<text x="159.2" y="83">4</text>
<text x="159.3" y="78">3</text>
<text x="171.2" y="81">150</text>
<text x="217.7" y="78">+VS</text>
<text x="218.3" y="83">Y9</text>
<text x="229.2" y="83">4</text>
<text x="229.3" y="78">3</text>
<text x="241" y="81">166</text>
<text x="287.7" y="78">+VS</text>
<text x="287.8" y="83">Y17</text>
<text x="299.2" y="83">4</text>
<text x="299.3" y="78">3</text>
<text x="311" y="81">180</text>
<text x="357.6" y="83">Y25</text>
<text x="357.7" y="78">+VS</text>
<text x="369.2" y="83">4</text>
<text x="369.3" y="78">3</text>
<text x="381.2" y="81">193</text>
<text x="157" y="88">XT12</text>
<text x="226.7" y="88">XT20</text>
<text x="296.7" y="88">XT28</text>
<text x="366.8" y="88">XT36</text>
<text x="147" y="93">Цепь</text>
<text x="217" y="93">Цепь</text>
<text x="287" y="93">Цепь</text>
<text x="357" y="93">Цепь</text>
<text x="147.7" y="98">+VS</text>
<text x="159.5" y="98">1</text>
<text x="171.2" y="101">152</text>
<text x="217.7" y="98">+VS</text>
<text x="229.5" y="98">1</text>
<text x="241" y="101">168</text>
<text x="287.7" y="98">+VS</text>
<text x="299.5" y="98">1</text>
<text x="311" y="101">182</text>
<text x="357.7" y="98">+VS</text>
<text x="369.5" y="98">1</text>
<text x="148.4" y="103">R2</text>
<text x="159.2" y="103">2</text>
<text x="217.9" y="103">R10</text>
<text x="229.2" y="103">2</text>
<text x="287.9" y="103">R18</text>
<text x="299.2" y="103">2</text>
<text x="357.6" y="103">R26</text>
<text x="369.2" y="103">2</text>
<text x="147.7" y="108">+VS</text>
<text x="148.3" y="113">Y2</text>
<text x="159.2" y="113">4</text>
<text x="159.3" y="108">3</text>
<text x="171.4" y="111">155</text>
<text x="217.7" y="108">+VS</text>
<text x="217.8" y="113">Y10</text>
<text x="229.2" y="113">4</text>
<text x="229.3" y="108">3</text>
<text x="241.5" y="111">171</text>
<text x="287.7" y="108">+VS</text>
<text x="287.8" y="113">Y18</text>
<text x="299.2" y="113">4</text>
<text x="299.3" y="108">3</text>
<text x="311" y="111">186</text>
<text x="357.5" y="113">Y26</text>
<text x="357.7" y="108">+VS</text>
<text x="369.2" y="113">4</text>
<text x="369.3" y="108">3</text>
<text x="381" y="111">194</text>
<text x="157.1" y="118">XT13</text>
<text x="227" y="118">XT21</text>
<text x="296.7" y="118">XT29</text>
<text x="366.8" y="118">XT37</text>
<text x="147" y="123">Цепь</text>
<text x="217" y="123">Цепь</text>
<text x="287" y="123">Цепь</text>
<text x="357" y="123">Цепь</text>
<text x="147.7" y="128">+VS</text>
<text x="159.5" y="128">1</text>
<text x="171.4" y="131">153</text>
<text x="217.7" y="128">+VS</text>
<text x="229.5" y="128">1</text>
<text x="241" y="131">169</text>
<text x="287.7" y="128">+VS</text>
<text x="299.5" y="128">1</text>
<text x="311.1" y="131">183</text>
<text x="357.7" y="128">+VS</text>
<text x="369.5" y="128">1</text>
<text x="148.5" y="133">R3</text>
<text x="159.2" y="133">2</text>
<text x="218.1" y="133">R11</text>
<text x="229.2" y="133">2</text>
<text x="287.9" y="133">R19</text>
<text x="299.2" y="133">2</text>
<text x="357.6" y="133">R27</text>
<text x="369.2" y="133">2</text>
<text x="147.7" y="138">+VS</text>
<text x="148.4" y="143">Y3</text>
<text x="159.2" y="143">4</text>
<text x="159.3" y="138">3</text>
<text x="171.2" y="141">154</text>
<text x="217.7" y="138">+VS</text>
<text x="218.1" y="143">Y11</text>
<text x="229.2" y="143">4</text>
<text x="229.3" y="138">3</text>
<text x="241" y="141">170</text>
<text x="287.7" y="138">+VS</text>
<text x="287.8" y="143">Y19</text>
<text x="299.2" y="143">4</text>
<text x="299.3" y="138">3</text>
<text x="311.1" y="141">185</text>
<text x="357.5" y="143">Y27</text>
<text x="357.7" y="138">+VS</text>
<text x="369.2" y="143">4</text>
<text x="369.3" y="138">3</text>
<text x="157" y="148">XT14</text>
<text x="226.7" y="148">XT22</text>
<text x="296.8" y="148">XT30</text>
<text x="366.8" y="148">XT38</text>
<text x="147" y="153">Цепь</text>
<text x="170.4" y="156">289</text>
<text x="217" y="153">Цепь</text>
<text x="241" y="156">291</text>
<text x="287" y="153">Цепь</text>
<text x="357" y="153">Цепь</text>
<text x="147.7" y="158">+VS</text>
<text x="159.5" y="158">1</text>
<text x="171.2" y="161">156</text>
<text x="217.7" y="158">+VS</text>
<text x="229.5" y="158">1</text>
<text x="241" y="161">172</text>
<text x="287.7" y="158">+VS</text>
<text x="299.5" y="158">1</text>
<text x="357.7" y="158">+VS</text>
<text x="369.5" y="158">1</text>
<text x="148.4" y="163">R4</text>
<text x="159.2" y="163">2</text>
<text x="217.9" y="163">R12</text>
<text x="229.2" y="163">2</text>
<text x="287.6" y="163">R20</text>
<text x="299.2" y="163">2</text>
<text x="357.6" y="163">R28</text>
<text x="369.2" y="163">2</text>
<text x="87.5" y="173">XT8</text>
<text x="147.7" y="168">+VS</text>
<text x="148.3" y="173">Y4</text>
<text x="159.2" y="173">4</text>
<text x="159.3" y="168">3</text>
<text x="171.2" y="171">159</text>
<text x="217.7" y="168">+VS</text>
<text x="217.8" y="173">Y12</text>
<text x="229.2" y="173">4</text>
<text x="229.3" y="168">3</text>
<text x="241.2" y="171">175</text>
<text x="287.5" y="173">Y20</text>
<text x="287.7" y="168">+VS</text>
<text x="299.2" y="173">4</text>
<text x="299.3" y="168">3</text>
<text x="311" y="171">184</text>
<text x="357.5" y="173">Y28</text>
<text x="357.7" y="168">+VS</text>
<text x="369.2" y="173">4</text>
<text x="369.3" y="168">3</text>
<text x="97" y="178">Цепь</text>
<text x="157.1" y="178">XT15</text>
<text x="226.8" y="178">XT23</text>
<text x="297.1" y="178">XT31</text>
<text x="366.8" y="178">XT39</text>
<text x="65" y="181">16 (лист 2)</text>
<text x="89.5" y="183">1</text>
<text x="97.7" y="183">+VS</text>
<text x="147" y="183">Цепь</text>
<text x="217" y="183">Цепь</text>
<text x="287" y="183">Цепь</text>
<text x="357" y="183">Цепь</text>
<text x="65" y="186">36 (лист 2)</text>
<text x="89.2" y="188">2</text>
<text x="97.6" y="188">-VS</text>
<text x="147.7" y="188">+VS</text>
<text x="159.5" y="188">1</text>
<text x="171.2" y="191">157</text>
<text x="217.7" y="188">+VS</text>
<text x="229.5" y="188">1</text>
<text x="241.2" y="191">173</text>
<text x="287.7" y="188">+VS</text>
<text x="299.5" y="188">1</text>
<text x="310.6" y="186">293</text>
<text x="311" y="191">187</text>
<text x="357.7" y="188">+VS</text>
<text x="369.5" y="188">1</text>
<text x="87.5" y="193">XT9</text>
<text x="148.5" y="193">R5</text>
<text x="159.2" y="193">2</text>
<text x="218" y="193">R13</text>
<text x="229.2" y="193">2</text>
<text x="287.9" y="193">R21</text>
<text x="299.2" y="193">2</text>
<text x="357.6" y="193">R29</text>
<text x="369.2" y="193">2</text>
<text x="89.5" y="203">1</text>
<text x="97" y="198">Цепь</text>
<text x="97.6" y="203">-VS</text>
<text x="147.7" y="198">+VS</text>
<text x="148.4" y="203">Y5</text>
<text x="159.2" y="203">4</text>
<text x="159.3" y="198">3</text>
<text x="171.2" y="201">158</text>
<text x="217.7" y="198">+VS</text>
<text x="217.9" y="203">Y13</text>
<text x="229.2" y="203">4</text>
<text x="229.3" y="198">3</text>
<text x="241" y="201">174</text>
<text x="287.7" y="198">+VS</text>
<text x="287.8" y="203">Y21</text>
<text x="299.2" y="203">4</text>
<text x="299.3" y="198">3</text>
<text x="357.5" y="203">Y29</text>
<text x="357.7" y="198">+VS</text>
<text x="369.2" y="203">4</text>
<text x="369.3" y="198">3</text>
<text x="89.2" y="208">2</text>
<text x="97.7" y="208">+VS</text>
<text x="157" y="208">XT16</text>
<text x="226.7" y="208">XT24</text>
<text x="296.8" y="208">XT32</text>
<text x="366.7" y="208">XT40</text>
<text x="147" y="213">Цепь</text>
<text x="217" y="213">Цепь</text>
<text x="287" y="213">Цепь</text>
<text x="357" y="213">Цепь</text>
<text x="147.7" y="218">+VS</text>
<text x="159.5" y="218">1</text>
<text x="171" y="221">160</text>
<text x="217.7" y="218">+VS</text>
<text x="229.5" y="218">1</text>
<text x="287.7" y="218">+VS</text>
<text x="299.5" y="218">1</text>
<text x="357.7" y="218">+VS</text>
<text x="369.5" y="218">1</text>
<text x="148.4" y="223">R6</text>
<text x="159.2" y="223">2</text>
<text x="217.9" y="223">R14</text>
<text x="229.2" y="223">2</text>
<text x="287.6" y="223">R22</text>
<text x="299.2" y="223">2</text>
<text x="357.7" y="223">R30</text>
<text x="369.2" y="223">2</text>
<text x="147.7" y="228">+VS</text>
<text x="148.3" y="233">Y6</text>
<text x="159.2" y="233">4</text>
<text x="159.3" y="228">3</text>
<text x="171.2" y="231">163</text>
<text x="217.7" y="228">+VS</text>
<text x="217.8" y="233">Y14</text>
<text x="229.2" y="233">4</text>
<text x="229.3" y="228">3</text>
<text x="241" y="231">177</text>
<text x="287.5" y="233">Y22</text>
<text x="287.7" y="228">+VS</text>
<text x="299.2" y="233">4</text>
<text x="299.3" y="228">3</text>
<text x="311" y="231">188</text>
<text x="357.6" y="233">Y30</text>
<text x="357.7" y="228">+VS</text>
<text x="369.2" y="233">4</text>
<text x="369.3" y="228">3</text>
<text x="157" y="238">XT17</text>
<text x="226.8" y="238">XT25</text>
<text x="296.9" y="238">XT33</text>
<text x="367" y="238">XT41</text>
<text x="147" y="243">Цепь</text>
<text x="217" y="243">Цепь</text>
<text x="287" y="243">Цепь</text>
<text x="357" y="243">Цепь</text>
<text x="79.6" y="250.5">X2</text>
<text x="86.4" y="251">XP1</text>
<text x="92" y="251">&quot;INTERFACE-IN&quot;</text>
<text x="147.7" y="248">+VS</text>
<text x="159.5" y="248">1</text>
<text x="171.5" y="251">161</text>
<text x="217.7" y="248">+VS</text>
<text x="229.5" y="248">1</text>
<text x="241" y="251">176</text>
<text x="287.7" y="248">+VS</text>
<text x="299.5" y="248">1</text>
<text x="311" y="251">189</text>
<text x="357.7" y="248">+VS</text>
<text x="369.5" y="248">1</text>
<text x="60" y="255.5">E4 (лист 4)</text>
<text x="148.4" y="253">R7</text>
<text x="159.2" y="253">2</text>
<text x="218" y="253">R15</text>
<text x="229.2" y="253">2</text>
<text x="287.7" y="253">R23</text>
<text x="299.2" y="253">2</text>
<text x="358" y="253">R31</text>
<text x="369.2" y="253">2</text>
<text x="147.7" y="258">+VS</text>
<text x="148.3" y="263">Y7</text>
<text x="159.2" y="263">4</text>
<text x="159.3" y="258">3</text>
<text x="171" y="261">162</text>
<text x="217.7" y="258">+VS</text>
<text x="217.9" y="263">Y15</text>
<text x="229.2" y="263">4</text>
<text x="229.3" y="258">3</text>
<text x="287.6" y="263">Y23</text>
<text x="287.7" y="258">+VS</text>
<text x="299.2" y="263">4</text>
<text x="299.3" y="258">3</text>
<text x="311" y="261">192</text>
<text x="357.7" y="258">+VS</text>
<text x="357.9" y="263">Y31</text>
<text x="369.2" y="263">4</text>
<text x="369.3" y="258">3</text>
<text x="86.4" y="266">XP2</text>
<text x="92" y="266">&quot;INTERFACE-OUT&quot;</text>
<text x="115" y="280">АСТА.425543.047</text>
<text x="116.9" y="276">ПЛАТА ТР-05</text>
</g>
</svg>
